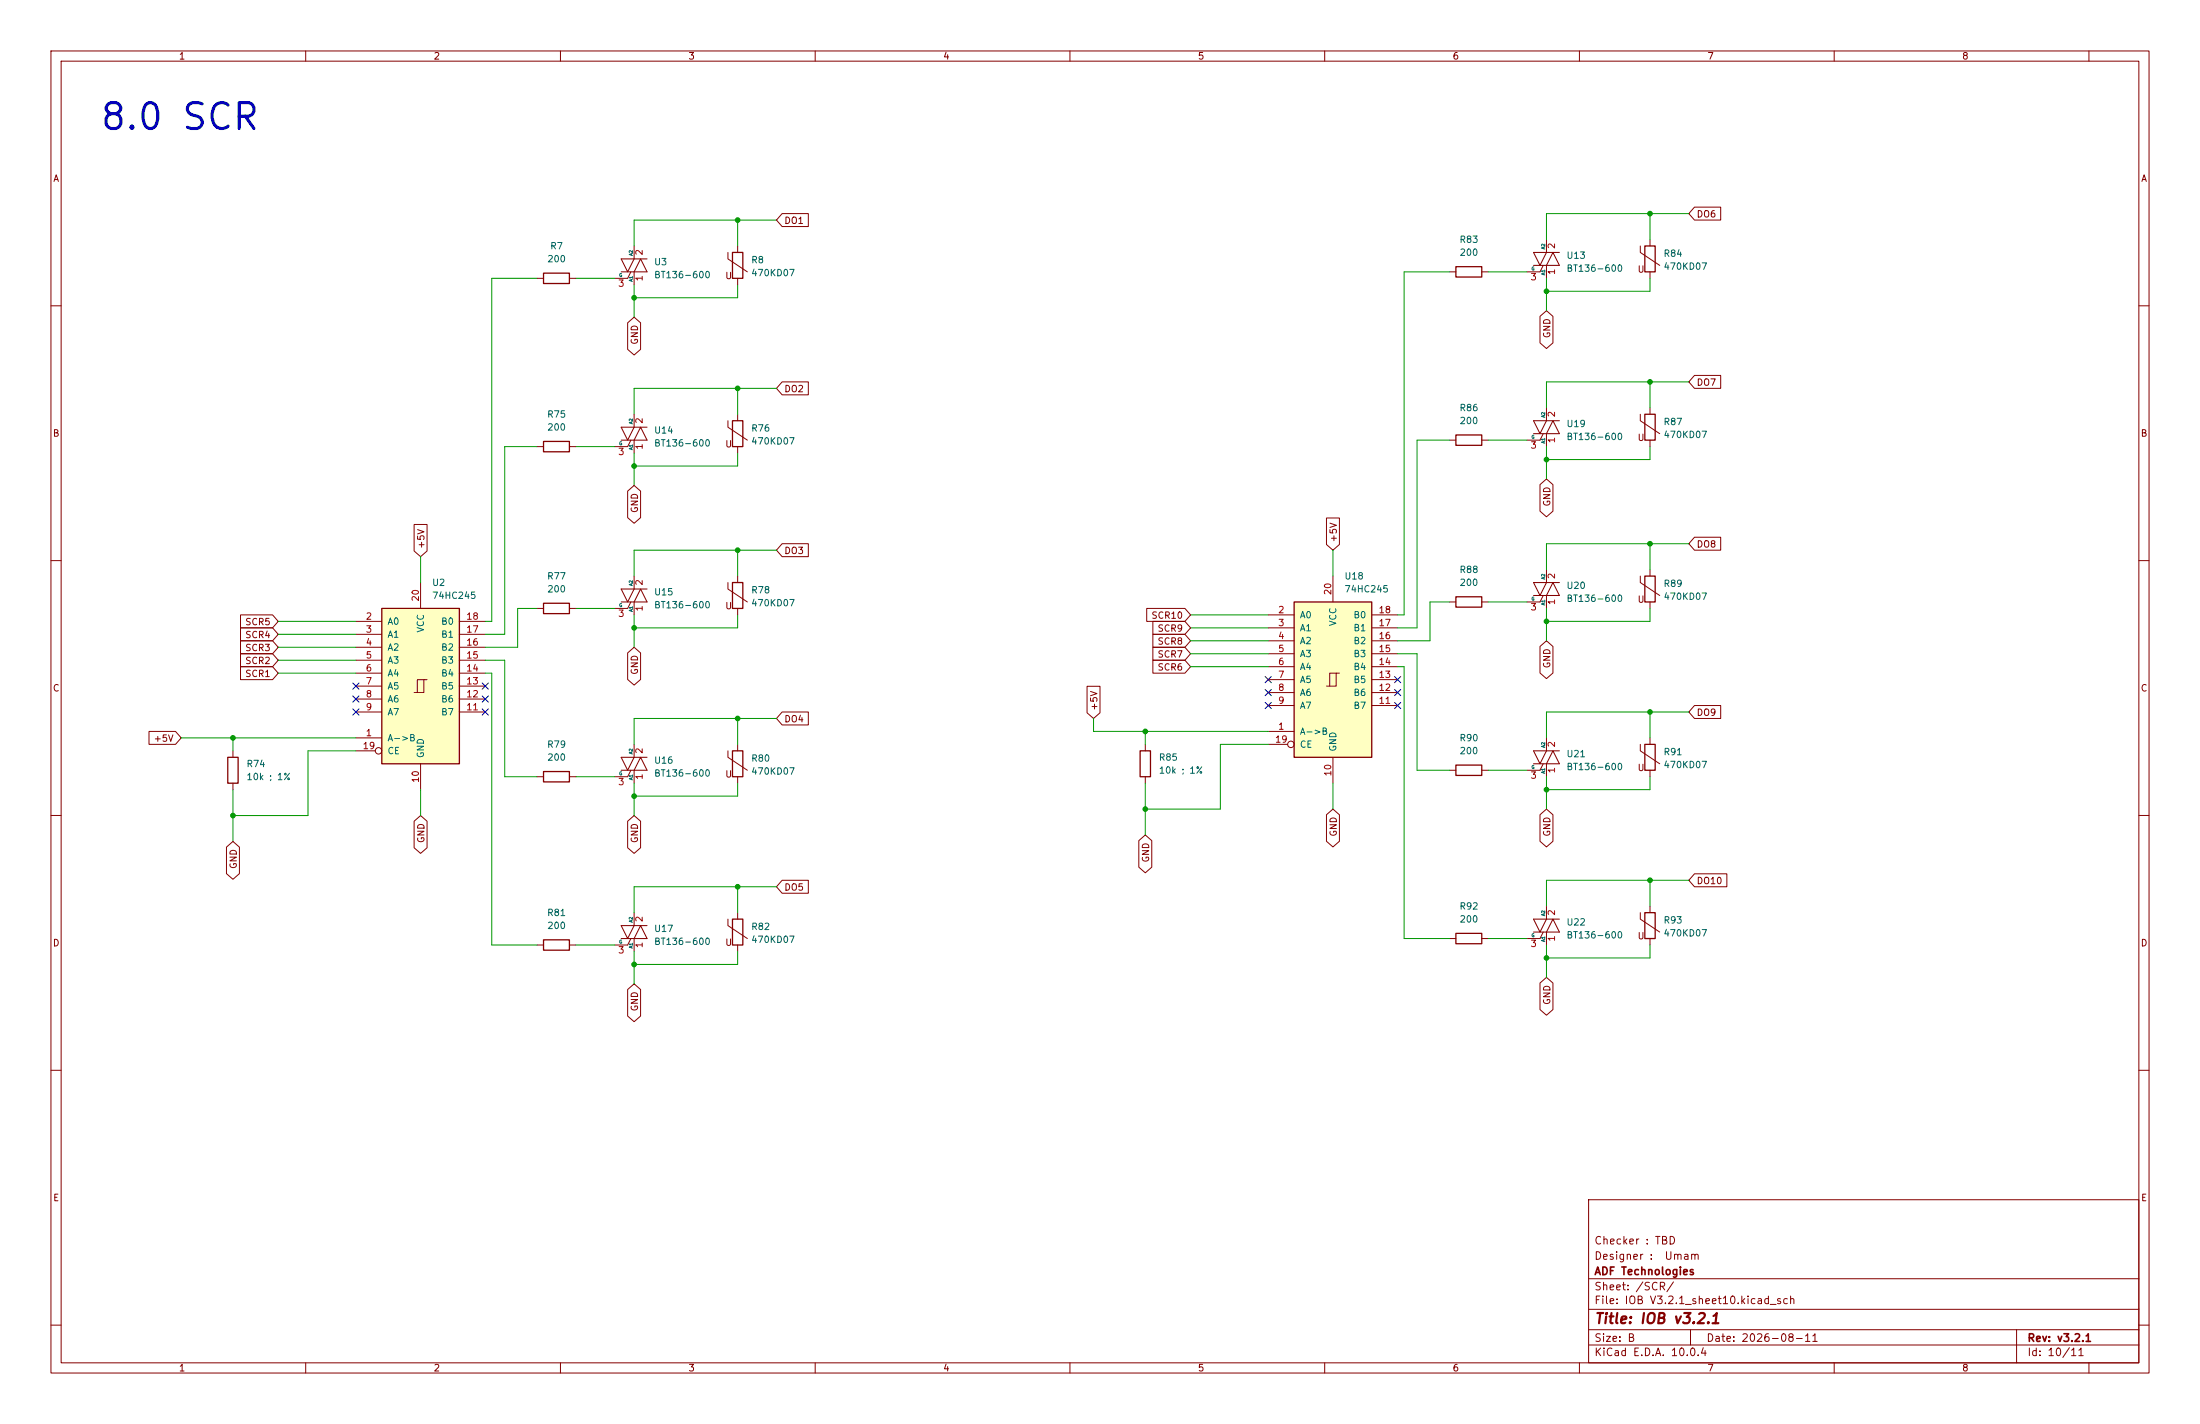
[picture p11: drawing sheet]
<svg xmlns="http://www.w3.org/2000/svg" width="432mm" height="279mm" viewBox="0 0 432 279" stroke-linecap="round" stroke-linejoin="round" font-family="sans-serif">
<g fill="none" stroke="#840000" stroke-width=".2">
<path d="M10 10h411.8v259.4h-411.8zM12 12h407.8v255.4h-407.8zM60 10v2M110 10v2M160 10v2M210 10v2M260 10v2M310 10v2M360 10v2M410 10v2M10 60h2M419.8 60h2"/>
<path d="M10 110h2M419.8 110h2M10 160h2M45.7 147.3v1.3M45.7 153.7v1.2M301 149.9h5.1l-1.3-2.6-1.3 2.6v2.5M302.9 149.9l-.6 1.2h-2.6M303.5 144.8v2.5l-1.2 2.6-1.3-2.6h5.1M419.8 160h2M10 210h2M419.8 210h2M311.8 235.4h108v32h-108z"/>
<path d="M10 260h2M311.8 256.9h108M311.8 250.9h108M419.8 260h2M60 267.4v2M110 267.4v2M160 267.4v2M210 267.4v2M260 267.4v2M310 267.4v2M311.8 263.9h108M311.8 260.9h108"/>
<path d="M331.8 260.9v3M360 267.4v2M395.8 260.9v6.5M410 267.4v2"/>
</g>
<path d="M44.7 148.6h2v5.1h-2z" fill="none" stroke="#840000" stroke-width=".25"/>
<path d="M74.9 119.4h15.3v30.5h-15.3z" fill="#ffffc2"/>
<g fill="none" stroke="#840000" stroke-width=".2">
<path d="M105.4 54.6h1.3M111.8 54.6h1.2M121.9 53.3h5.1l-1.3-2.5-1.2 2.5v2.6M123.8 53.3l-.6 1.3h-2.6M124.5 48.3v2.5l-1.3 2.5-1.3-2.5h5.1M142.9 49.5v1.3l3.8 2.5M144.8 48.3v1.2M144.8 54.6v1.3M284.5 53.3h1.2M290.8 53.3h1.3M301 52.1h5.1l-1.3-2.6-1.3 2.6v2.5M302.9 52.1l-.6 1.2h-2.6"/>
<path d="M303.5 47v2.5l-1.2 2.6-1.3-2.6h5.1M321.9 48.3v1.2l3.9 2.6M323.8 47v1.3M323.8 53.3v1.3M105.4 87.6h1.3M111.8 87.6h1.2M121.9 86.4h5.1l-1.3-2.6-1.2 2.6v2.5M123.8 86.4l-.6 1.2h-2.6M124.5 81.3v2.5l-1.3 2.6-1.3-2.6h5.1M284.5 86.4h1.2M290.8 86.4h1.3M301 85.1h5.1l-1.3-2.5-1.3 2.5v2.5"/>
<path d="M302.9 85.1l-.6 1.3h-2.6M303.5 80v2.6l-1.2 2.5-1.3-2.5h5.1M321.9 81.3v1.3l3.9 2.5M323.8 80v1.3M323.8 86.4v1.2M82.5 114.3v5.1M105.4 119.4h1.3M111.8 119.4h1.2M121.9 118.1h5.1l-1.3-2.5-1.2 2.5v2.6M123.8 118.1l-.6 1.3h-2.6M124.5 113v2.6l-1.3 2.5-1.3-2.5h5.1M142.9 114.3v1.3l3.8 2.5"/>
<path d="M144.8 113v1.3M144.8 119.4v1.3M284.5 118.1h1.2M290.8 118.1h1.3M301 116.8h5.1l-1.3-2.5-1.3 2.5v2.6M302.9 116.8l-.6 1.3h-2.6M303.5 111.8v2.5l-1.2 2.5-1.3-2.5h5.1M321.9 113v1.3l3.9 2.5M323.8 111.8v1.2M323.8 118.1v1.3M69.8 121.9h5.1M69.8 124.5h5.1"/>
<path d="M69.8 127h5.1M69.8 129.5h5.1M69.8 132.1h5.1M69.8 134.6h5.1M69.8 137.2h5.1M69.8 139.7h5.1M83.2 133.4h-1.3v2.5M83.8 133.4h-.6v2.5h-1.9M90.2 121.9h5M90.2 124.5h5M90.2 127h5M90.2 129.5h5"/>
<path d="M90.2 132.1h5M90.2 134.6h5M90.2 137.2h5M90.2 139.7h5M69.8 144.8h5.1M69.8 147.3h3.9M82.5 149.9v5M105.4 152.4h1.3M111.8 152.4h1.2M284.5 151.1h1.2M290.8 151.1h1.3M124.5 179.1v2.5l-1.3 2.6-1.3-2.6h5.1"/>
<path d="M144.8 179.1v1.2M303.5 177.8v2.5l-1.2 2.6-1.3-2.6h5.1M321.9 179.1v1.2l3.9 2.6M323.8 177.8v1.3M105.4 185.4h1.3M111.8 185.4h1.2M121.9 184.2h5.1l-1.3-2.6-1.2 2.6v2.5M123.8 184.2l-.6 1.2h-2.6M142.9 180.3v1.3l3.8 2.6M144.8 185.4v1.3M284.5 184.2h1.2M290.8 184.2h1.3"/>
<path d="M301 182.9h5.1l-1.3-2.6-1.3 2.6v2.5M302.9 182.9l-.6 1.3h-2.6M323.8 184.2v1.2"/>
<circle cx="74.3" cy="147.3" r=".63"/>
</g>
<g fill="none" stroke="#840000" stroke-width=".25">
<path d="M106.7 53.6h5.1v2h-5.1zM143.8 49.5h2v5.1h-2zM285.7 52.3h5.1v2.1h-5.1zM322.8 48.3h2.1v5h-2.1zM106.7 86.6h5.1v2h-5.1zM285.7 85.3h5.1v2.1h-5.1zM322.8 81.3h2.1v5.1h-2.1zM74.9 119.4h15.3v30.5h-15.3zM106.7 118.4h5.1v2h-5.1zM143.8 114.3h2v5.1h-2zM285.7 117.1h5.1v2h-5.1zM322.8 113h2.1v5.1h-2.1z"/>
<path d="M106.7 151.4h5.1v2h-5.1zM285.7 150.1h5.1v2h-5.1zM322.8 179.1h2.1v5.1h-2.1zM106.7 184.4h5.1v2h-5.1zM143.8 180.3h2v5.1h-2zM285.7 183.1h5.1v2.1h-5.1z"/>
</g>
<path d="M254 118.1h15.2v30.5h-15.2z" fill="#ffffc2"/>
<g fill="none" stroke="#840000" stroke-width=".2">
<path d="M153.5 41.9h5.2v2.6h-5.2l-1.1-1.3zM332.6 40.6h5.1v2.6h-5.1l-1.1-1.3zM123.2 63.3l1.3-1.1 1.2 1.1v5.2l-1.2 1.2-1.3-1.2zM153.5 74.9h5.2v2.6h-5.2l-1.1-1.3zM302.3 62.1l1.2-1.1 1.3 1.1v5.2l-1.3 1.1-1.2-1.1zM332.6 73.7h5.1v2.5h-5.1l-1.1-1.3zM123.2 96.4l1.3-1.1 1.2 1.1v5.2l-1.2 1.1-1.3-1.1zM142.9 82.6v1.2l3.8 2.6M144.8 81.3v1.3M144.8 87.6v1.3M302.3 95.1l1.2-1.1 1.3 1.1v5.2l-1.3 1.1-1.2-1.1zM81.3 102.9h2.5v5.2l-1.3 1.1-1.2-1.1z"/>
<path d="M153.5 106.7h5.2v2.5h-5.2l-1.1-1.2zM225.1 119.4h7.5l1.1 1.3-1.1 1.2h-7.5zM260.3 101.6h2.6v5.2l-1.3 1.2-1.3-1.2zM261.6 113v5.1M332.6 105.4h5.1v2.6h-5.1l-1.1-1.3zM47.2 120.6h6.3l1.1 1.3-1.1 1.3h-6.3zM47.2 125.7h6.3l1.1 1.3-1.1 1.3h-6.3zM47.2 130.8h6.3l1.1 1.3-1.1 1.3h-6.3zM47.2 128.3h6.3l1.1 1.2-1.1 1.3h-6.3zM47.2 123.2h6.3l1.1 1.3-1.1 1.2h-6.3zM123.2 128.1l1.3-1.1 1.2 1.1v5.2l-1.2 1.1-1.3-1.1zM153.5 139.7h5.2v2.5h-5.2l-1.1-1.2z"/>
<path d="M213.4 134.7h2.5v5.2l-1.3 1.1-1.2-1.1zM226.3 127h6.3l1.1 1.3-1.1 1.2h-6.3zM226.3 124.5h6.3l1.1 1.2-1.1 1.3h-6.3zM226.3 121.9h6.3l1.1 1.3-1.1 1.3h-6.3zM226.3 129.5h6.3l1.1 1.3-1.1 1.3h-6.3zM248.9 120.7h5.1M248.9 123.2h5.1M248.9 125.7h5.1M248.9 128.3h5.1M248.9 130.8h5.1M248.9 133.4h5.1M248.9 135.9h5.1"/>
<path d="M248.9 138.4h5.1M262.3 132.1h-1.3v2.5M262.9 132.1h-.6v2.5h-2M269.2 120.7h5.1M269.2 123.2h5.1M269.2 125.7h5.1M269.2 128.3h5.1M269.2 130.8h5.1M269.2 133.4h5.1M269.2 135.9h5.1M269.2 138.4h5.1M302.3 126.8l1.2-1.1 1.3 1.1v5.2l-1.3 1.2-1.2-1.2z"/>
<path d="M332.6 138.4h5.1v2.6h-5.1l-1.1-1.3zM29.2 143.5h5.2l1.2 1.3-1.2 1.3h-5.2zM121.9 151.1h5.1l-1.3-2.5-1.2 2.5v2.6M123.8 151.1l-.6 1.3h-2.6M124.5 146.1v2.5l-1.3 2.5-1.3-2.5h5.1M142.9 147.3v1.3l3.8 2.5M144.8 146.1v1.2M144.8 152.4v1.3M224.8 146.1v1.2M224.8 152.4v1.3M248.9 143.5h5.1M248.9 146.1h3.8"/>
<path d="M260.3 159.9l1.3-1.1 1.3 1.1v5.2l-1.3 1.1-1.3-1.1zM261.6 148.6v5.1M302.3 159.9l1.2-1.1 1.3 1.1v5.2l-1.3 1.1-1.2-1.1zM321.9 146.1v1.2l3.9 2.6M323.8 144.8v1.3M323.8 151.1v1.3M44.4 166.2l1.3-1.1 1.3 1.1v5.2l-1.3 1.1-1.3-1.1zM81.3 161.1l1.2-1.1 1.3 1.1v5.2l-1.3 1.1-1.2-1.1zM123.2 161.1l1.3-1.1 1.2 1.1v5.2l-1.2 1.1-1.3-1.1zM153.5 172.7h5.2v2.6h-5.2l-1.1-1.3zM223.5 164.9l1.3-1.1 1.3 1.1v5.2l-1.3 1.2-1.3-1.2zM332.6 171.4h6.3v2.6h-6.3l-1.1-1.3z"/>
<path d="M123.2 194.2l1.3-1.2 1.2 1.2v5.2l-1.2 1.1-1.3-1.1zM302.3 192.9l1.2-1.1 1.3 1.1v5.2l-1.3 1.1-1.2-1.1z"/>
<circle cx="253.4" cy="146" r=".63"/>
</g>
<path d="M143.8 82.6h2v5h-2zM254 118.1h15.2v30.5h-15.2zM143.8 147.3h2v5.1h-2zM223.8 147.3h2v5.1h-2zM322.8 146.1h2.1v5h-2.1z" fill="none" stroke="#840000" stroke-width=".25"/>
<g fill="none" stroke="#009600" stroke-width=".2">
<path d="M105.4 54.6h-8.9v67.3h-1.3M113 54.6h7.6M124.5 55.9v6.3M144.8 43.2v5.1M144.8 55.9v2.5h-20.3M152.4 43.2h-27.9v5.1M284.5 53.3h-8.9v67.4h-1.3M292.1 53.3h7.6M303.5 54.6v6.4M323.8 41.9v5.1M323.8 54.6v2.6h-20.3M331.5 41.9h-28v5.1"/>
<path d="M144.8 76.2v5.1M152.4 76.2h-27.9v5.1M323.8 74.9v5.1M331.5 74.9h-28v5.1M105.4 87.6h-6.3v36.9h-3.9M113 87.6h7.6M124.5 88.9v6.4M144.8 88.9v2.5h-20.3M284.5 86.4h-6.4v36.8h-3.8M292.1 86.4h7.6M303.5 87.6v6.4M323.8 87.6v2.6h-20.3"/>
<path d="M82.5 109.2v5.1M105.4 119.4h-3.8v7.6h-6.4M113 119.4h7.6M144.8 108v5M152.4 108h-27.9v5M261.6 108v5M284.5 118.1h-3.8v7.6h-6.4M292.1 118.1h7.6M303.5 119.4v6.3M323.8 119.4v2.5h-20.3M323.8 106.7v5.1M331.5 106.7h-28v5.1"/>
<path d="M54.6 129.5h15.2M54.6 121.9h15.2M54.6 124.5h15.2M54.6 127h15.2M54.6 132.1h15.2M95.2 129.5h3.9v22.9h6.3M95.2 132.1h1.3v53.3h8.9M124.5 120.7v6.3M144.8 120.7v2.5h-20.3M233.7 128.3h15.2M233.7 123.2h15.2M233.7 130.8h15.2"/>
<path d="M233.7 120.7h15.2M233.7 125.7h15.2M274.3 128.3h3.8v22.8h6.4M274.3 130.8h1.3v53.4h8.9M323.8 139.7v5.1M331.5 139.7h-28v5.1M35.6 144.8h34.2M45.7 144.8v2.5M45.7 154.9v10.2M69.8 147.3h-9.3v12.7h-14.8M82.5 154.9v5.1M113 152.4h7.6"/>
<path d="M124.5 153.7v6.3M144.8 141v5.1M144.8 153.7v2.5h-20.3M152.4 141h-27.9v5.1M214.6 141v2.5h34.3M224.8 143.5v2.6M224.8 153.7v10.1M248.9 146.1h-9.4v12.7h-14.7M261.6 153.7v5.1M292.1 151.1h7.6M303.5 152.4v6.4M323.8 152.4v2.5h-20.3"/>
<path d="M144.8 174v5.1M152.4 174h-27.9v5.1M323.8 172.7v5.1M331.5 172.7h-28v5.1M113 185.4h7.6M124.5 186.7v6.3M144.8 186.7v2.5h-20.3M292.1 184.2h7.6M303.5 185.4v6.4M323.8 185.4v2.6h-20.3"/>
</g>
<g fill="none" stroke="#000084" stroke-width=".2">
<path d="M69.2 136.6l1.3 1.2M69.2 139.1l1.3 1.2M69.2 134l1.3 1.2M70.5 136.6l-1.3 1.2M70.5 139.1l-1.3 1.2M70.5 134l-1.3 1.2M94.6 134l1.3 1.2M94.6 136.6l1.3 1.2M94.6 139.1l1.3 1.2M95.9 134l-1.3 1.2M95.9 136.6l-1.3 1.2M95.9 139.1l-1.3 1.2"/>
<path d="M248.3 137.8l1.2 1.2M248.3 135.3l1.2 1.2M248.3 132.7l1.2 1.3M249.5 137.8l-1.2 1.2M249.5 135.3l-1.2 1.2M249.5 132.7l-1.2 1.3M273.7 135.3l1.2 1.2M273.7 137.8l1.2 1.2M273.7 132.7l1.2 1.3M274.9 135.3l-1.2 1.2M274.9 137.8l-1.2 1.2M274.9 132.7l-1.2 1.3"/>
</g>
<g fill="#009600" stroke="#009600" stroke-width=".2">
<circle cx="124.5" cy="58.4" r=".46"/>
<circle cx="45.7" cy="144.8" r=".46"/>
<circle cx="323.8" cy="172.7" r=".46"/>
<circle cx="303.5" cy="188" r=".46"/>
<circle cx="303.5" cy="154.9" r=".46"/>
<circle cx="124.5" cy="156.2" r=".46"/>
<circle cx="124.5" cy="123.2" r=".46"/>
<circle cx="144.8" cy="174" r=".46"/>
<circle cx="144.8" cy="141" r=".46"/>
<circle cx="124.5" cy="189.2" r=".46"/>
<circle cx="303.5" cy="121.9" r=".46"/>
<circle cx="323.8" cy="139.7" r=".46"/>
<circle cx="323.8" cy="106.7" r=".46"/>
<circle cx="323.8" cy="74.9" r=".46"/>
<circle cx="303.5" cy="57.2" r=".46"/>
<circle cx="323.8" cy="41.9" r=".46"/>
<circle cx="303.5" cy="90.2" r=".46"/>
<circle cx="45.7" cy="160" r=".46"/>
<circle cx="224.8" cy="143.5" r=".46"/>
<circle cx="224.8" cy="158.8" r=".46"/>
<circle cx="124.5" cy="91.4" r=".46"/>
<circle cx="144.8" cy="108" r=".46"/>
<circle cx="144.8" cy="43.2" r=".46"/>
<circle cx="144.8" cy="76.2" r=".46"/>
</g>
<text font-size="5.1" fill="#0000c2" x="19.3" y="26.8">8.0 SCR</text>
<text font-size="2" fill="#840000" x="312.8" y="260.2">Title: IOB v3.2.1</text>
<g font-size="1.5" fill="#840000">
<text x="312.8" y="244.5">Checker : TBD</text>
<text x="312.8" y="250.5">ADF Technologies</text>
<text x="312.8" y="247.5">Designer :</text>
<text x="326.6" y="247.5">Umam</text>
<text x="312.8" y="256.2">File: IOB V3.2.1_sheet10.kicad_sch</text>
<text x="312.8" y="253.5">Sheet: /SCR/</text>
<text x="312.8" y="263.6">Size: B</text>
<text x="334.8" y="263.6">Date: 2026-08-11</text>
<text x="397.8" y="263.6">Rev: v3.2.1</text>
<text x="312.8" y="266.4">KiCad E.D.A. 10.0.4</text>
<text x="397.8" y="266.4">Id: 10/11</text>
</g>
<g font-size="1.3" fill="#840000">
<text x="35" y="12">1</text>
<text x="85" y="12">2</text>
<text x="135" y="12">3</text>
<text x="185" y="12">4</text>
<text x="235" y="12">5</text>
<text x="285" y="12">6</text>
<text x="335" y="12">7</text>
<text x="385" y="12">8</text>
<text x="10.3" y="36">A</text>
<text x="420.1" y="36">A</text>
<text x="153.8" y="44.2">DO1</text>
<text x="332.9" y="43">DO6</text>
<text x="321.3" y="53.8">U</text>
<text x="142.2" y="55.1">U</text>
<text x="125.5" y="67.7" transform="rotate(-90 125.5 67.7)">GND</text>
<text x="304.6" y="66.5" transform="rotate(-90 304.6 66.5)">GND</text>
<text x="153.8" y="77.3">DO2</text>
<text x="332.9" y="76">DO7</text>
<text x="10.3" y="86">B</text>
<text x="142.2" y="88.1">U</text>
<text x="321.3" y="86.8">U</text>
<text x="420.1" y="86">B</text>
<text x="125.5" y="100.8" transform="rotate(-90 125.5 100.8)">GND</text>
<text x="304.6" y="99.5" transform="rotate(-90 304.6 99.5)">GND</text>
<text x="83.6" y="107.8" transform="rotate(-90 83.6 107.8)">+5V</text>
<text x="262.7" y="106.5" transform="rotate(-90 262.7 106.5)">+5V</text>
<text x="332.9" y="107.7">DO8</text>
<text x="153.8" y="109">DO3</text>
<text x="142.2" y="119.8">U</text>
<text x="321.3" y="118.6">U</text>
<text x="48" y="123">SCR5</text>
<text x="48" y="125.5">SCR4</text>
<text x="225.9" y="121.7">SCR10</text>
<text x="227.1" y="124.3">SCR9</text>
<text x="48" y="128.1">SCR3</text>
<text x="48" y="130.6">SCR2</text>
<text x="227.1" y="129.3">SCR7</text>
<text x="227.1" y="126.8">SCR8</text>
<text x="227.1" y="131.9">SCR6</text>
<text x="304.6" y="131.2" transform="rotate(-90 304.6 131.2)">GND</text>
<text x="10.3" y="136">C</text>
<text x="48" y="133.1">SCR1</text>
<text x="125.5" y="132.5" transform="rotate(-90 125.5 132.5)">GND</text>
<text x="420.1" y="136">C</text>
<text x="153.8" y="142">DO4</text>
<text x="215.7" y="139.5" transform="rotate(-90 215.7 139.5)">+5V</text>
<text x="332.9" y="140.8">DO9</text>
<text x="30.1" y="145.8">+5V</text>
<text x="142.2" y="152.9">U</text>
<text x="321.3" y="151.6">U</text>
<text x="83.6" y="165.5" transform="rotate(-90 83.6 165.5)">GND</text>
<text x="125.5" y="165.5" transform="rotate(-90 125.5 165.5)">GND</text>
<text x="262.7" y="164.3" transform="rotate(-90 262.7 164.3)">GND</text>
<text x="304.6" y="164.3" transform="rotate(-90 304.6 164.3)">GND</text>
<text x="46.8" y="170.6" transform="rotate(-90 46.8 170.6)">GND</text>
<text x="225.9" y="169.3" transform="rotate(-90 225.9 169.3)">GND</text>
<text x="332.9" y="173.8">DO10</text>
<text x="153.8" y="175.1">DO5</text>
<text x="10.3" y="186">D</text>
<text x="142.2" y="185.9">U</text>
<text x="321.3" y="184.6">U</text>
<text x="420.1" y="186">D</text>
<text x="304.6" y="197.3" transform="rotate(-90 304.6 197.3)">GND</text>
<text x="125.5" y="198.5" transform="rotate(-90 125.5 198.5)">GND</text>
<text x="10.3" y="236">E</text>
<text x="420.1" y="236">E</text>
<text x="35" y="269.4">1</text>
<text x="85" y="269.4">2</text>
<text x="135" y="269.4">3</text>
<text x="185" y="269.4">4</text>
<text x="235" y="269.4">5</text>
<text x="285" y="269.4">6</text>
<text x="335" y="269.4">7</text>
<text x="385" y="269.4">8</text>
</g>
<g font-size="1.3" fill="#006464">
<text x="286.3" y="48">R83</text>
<text x="107.3" y="51.8">200</text>
<text x="107.9" y="49.2">R7</text>
<text x="128.3" y="52.4">U3</text>
<text x="147.3" y="52">R8</text>
<text x="286.4" y="50.5">200</text>
<text x="307.3" y="51.1">U13</text>
<text x="307.3" y="53.6">BT136-600</text>
<text x="326.4" y="53.2">470KD07</text>
<text x="326.4" y="50.7">R84</text>
<text x="128.3" y="54.9">BT136-600</text>
<text x="147.3" y="54.5">470KD07</text>
<text x="107.3" y="82.3">R75</text>
<text x="286.3" y="81">R86</text>
<text x="286.4" y="83.5">200</text>
<text x="326.4" y="83.7">R87</text>
<text x="107.3" y="84.8">200</text>
<text x="128.3" y="85.4">U14</text>
<text x="128.3" y="87.9">BT136-600</text>
<text x="147.3" y="87.5">470KD07</text>
<text x="147.3" y="85">R76</text>
<text x="307.3" y="84.1">U19</text>
<text x="307.3" y="86.6">BT136-600</text>
<text x="326.4" y="86.3">470KD07</text>
<text x="286.3" y="112.7">R88</text>
<text x="84.7" y="115.3">U2</text>
<text x="84.7" y="117.8">74HC245</text>
<text x="107.3" y="114">R77</text>
<text x="107.3" y="116.5">200</text>
<text x="128.3" y="117.1">U15</text>
<text x="128.3" y="119.7">BT136-600</text>
<text x="147.3" y="119.3">470KD07</text>
<text x="147.3" y="116.7">R78</text>
<text x="263.8" y="114">U18</text>
<text x="263.8" y="116.5">74HC245</text>
<text x="286.4" y="115.3">200</text>
<text x="307.3" y="115.9">U20</text>
<text x="307.3" y="118.4">BT136-600</text>
<text x="326.4" y="118">470KD07</text>
<text x="326.4" y="115.5">R89</text>
<text x="75.9" y="122.9">A0</text>
<text x="75.9" y="125.4">A1</text>
<text x="83.5" y="124.2" transform="rotate(-90 83.5 124.2)">VCC</text>
<text x="86.5" y="125.4">B1</text>
<text x="86.5" y="122.9">B0</text>
<text x="255" y="121.6">A0</text>
<text x="255" y="124.2">A1</text>
<text x="262.6" y="123" transform="rotate(-90 262.6 123)">VCC</text>
<text x="265.5" y="124.2">B1</text>
<text x="265.5" y="121.6">B0</text>
<text x="75.9" y="128">A2</text>
<text x="75.9" y="130.5">A3</text>
<text x="86.5" y="130.5">B3</text>
<text x="86.5" y="128">B2</text>
<text x="255" y="126.7">A2</text>
<text x="255" y="129.2">A3</text>
<text x="255" y="131.8">A4</text>
<text x="265.5" y="131.8">B4</text>
<text x="265.5" y="129.2">B3</text>
<text x="265.5" y="126.7">B2</text>
<text x="75.9" y="133.1">A4</text>
<text x="75.9" y="135.6">A5</text>
<text x="86.5" y="135.6">B5</text>
<text x="86.5" y="133.1">B4</text>
<text x="255" y="134.3">A5</text>
<text x="255" y="136.9">A6</text>
<text x="265.5" y="136.9">B6</text>
<text x="265.5" y="134.3">B5</text>
<text x="75.9" y="138.1">A6</text>
<text x="75.9" y="140.7">A7</text>
<text x="86.5" y="140.7">B7</text>
<text x="86.5" y="138.1">B6</text>
<text x="255" y="139.4">A7</text>
<text x="265.5" y="139.4">B7</text>
<text x="75.9" y="145.8">A-&gt;B</text>
<text x="75.9" y="148.3">CE</text>
<text x="83.5" y="148.8" transform="rotate(-90 83.5 148.8)">GND</text>
<text x="107.3" y="147">R79</text>
<text x="107.3" y="149.6">200</text>
<text x="147.3" y="149.8">R80</text>
<text x="227.3" y="149.6">R85</text>
<text x="255" y="144.5">A-&gt;B</text>
<text x="255" y="147">CE</text>
<text x="262.6" y="147.6" transform="rotate(-90 262.6 147.6)">GND</text>
<text x="286.3" y="145.8">R90</text>
<text x="286.4" y="148.3">200</text>
<text x="307.3" y="148.9">U21</text>
<text x="326.4" y="148.5">R91</text>
<text x="48.3" y="150.8">R74</text>
<text x="48.3" y="153.4">10k ; 1%</text>
<text x="128.3" y="150.1">U16</text>
<text x="128.3" y="152.7">BT136-600</text>
<text x="147.3" y="152.3">470KD07</text>
<text x="227.3" y="152.1">10k ; 1%</text>
<text x="307.3" y="151.4">BT136-600</text>
<text x="326.4" y="151">470KD07</text>
<text x="286.3" y="178.8">R92</text>
<text x="107.3" y="180">R81</text>
<text x="107.3" y="182.6">200</text>
<text x="128.3" y="183.2">U17</text>
<text x="128.3" y="185.7">BT136-600</text>
<text x="147.3" y="185.3">470KD07</text>
<text x="147.3" y="182.8">R82</text>
<text x="286.4" y="181.3">200</text>
<text x="307.3" y="181.9">U22</text>
<text x="307.3" y="184.4">BT136-600</text>
<text x="326.4" y="184">470KD07</text>
<text x="326.4" y="181.5">R93</text>
</g>
<g font-size="1.3" fill="#a90000">
<text x="126.4" y="50.2" transform="rotate(-90 126.4 50.2)">2</text>
<text x="305.5" y="49" transform="rotate(-90 305.5 49)">2</text>
<text x="121.2" y="56.6">3</text>
<text x="126.4" y="55.3" transform="rotate(-90 126.4 55.3)">1</text>
<text x="300.3" y="55.3">3</text>
<text x="305.5" y="54" transform="rotate(-90 305.5 54)">1</text>
<text x="126.4" y="83.3" transform="rotate(-90 126.4 83.3)">2</text>
<text x="305.5" y="82" transform="rotate(-90 305.5 82)">2</text>
<text x="121.2" y="89.6">3</text>
<text x="126.4" y="88.3" transform="rotate(-90 126.4 88.3)">1</text>
<text x="300.3" y="88.3">3</text>
<text x="305.5" y="87.1" transform="rotate(-90 305.5 87.1)">1</text>
<text x="305.5" y="113.7" transform="rotate(-90 305.5 113.7)">2</text>
<text x="82.5" y="118.2" transform="rotate(-90 82.5 118.2)">20</text>
<text x="126.4" y="115" transform="rotate(-90 126.4 115)">2</text>
<text x="261.6" y="116.9" transform="rotate(-90 261.6 116.9)">20</text>
<text x="305.5" y="118.8" transform="rotate(-90 305.5 118.8)">1</text>
<text x="71.7" y="121.9">2</text>
<text x="71.7" y="124.4">3</text>
<text x="91.4" y="124.4">17</text>
<text x="91.4" y="121.9">18</text>
<text x="121.2" y="121.3">3</text>
<text x="126.4" y="120.1" transform="rotate(-90 126.4 120.1)">1</text>
<text x="250.8" y="120.6">2</text>
<text x="250.8" y="123.2">3</text>
<text x="250.8" y="125.7">4</text>
<text x="270.5" y="125.7">16</text>
<text x="270.5" y="123.2">17</text>
<text x="270.5" y="120.6">18</text>
<text x="300.3" y="120.1">3</text>
<text x="71.7" y="127">4</text>
<text x="71.7" y="129.5">5</text>
<text x="91.4" y="129.5">15</text>
<text x="91.4" y="127">16</text>
<text x="250.8" y="128.2">5</text>
<text x="250.8" y="130.8">6</text>
<text x="270.5" y="130.8">14</text>
<text x="270.5" y="128.2">15</text>
<text x="71.7" y="132.1">6</text>
<text x="71.7" y="134.6">7</text>
<text x="71.7" y="137.1">8</text>
<text x="91.4" y="137.1">12</text>
<text x="91.4" y="134.6">13</text>
<text x="91.4" y="132.1">14</text>
<text x="250.8" y="133.3">7</text>
<text x="250.8" y="135.9">8</text>
<text x="270.5" y="135.9">12</text>
<text x="270.5" y="133.3">13</text>
<text x="71.7" y="139.7">9</text>
<text x="91.4" y="139.7">11</text>
<text x="250.8" y="143.5">1</text>
<text x="250.8" y="138.4">9</text>
<text x="270.5" y="138.4">11</text>
<text x="71.1" y="147.3">19</text>
<text x="71.7" y="144.8">1</text>
<text x="126.4" y="148" transform="rotate(-90 126.4 148)">2</text>
<text x="250.1" y="146">19</text>
<text x="305.5" y="146.8" transform="rotate(-90 305.5 146.8)">2</text>
<text x="82.5" y="153.7" transform="rotate(-90 82.5 153.7)">10</text>
<text x="121.2" y="154.4">3</text>
<text x="126.4" y="153.1" transform="rotate(-90 126.4 153.1)">1</text>
<text x="261.6" y="152.4" transform="rotate(-90 261.6 152.4)">10</text>
<text x="300.3" y="153.1">3</text>
<text x="305.5" y="151.8" transform="rotate(-90 305.5 151.8)">1</text>
<text x="305.5" y="179.8" transform="rotate(-90 305.5 179.8)">2</text>
<text x="126.4" y="181" transform="rotate(-90 126.4 181)">2</text>
<text x="305.5" y="184.9" transform="rotate(-90 305.5 184.9)">1</text>
<text x="121.2" y="187.4">3</text>
<text x="126.4" y="186.1" transform="rotate(-90 126.4 186.1)">1</text>
<text x="300.3" y="186.1">3</text>
</g>
<g font-size=".6" fill="#006464">
<text x="124.3" y="50.3" transform="rotate(-90 124.3 50.3)">A2</text>
<text x="300.5" y="53.2">G</text>
<text x="303.4" y="49" transform="rotate(-90 303.4 49)">A2</text>
<text x="121.4" y="54.5">G</text>
<text x="124.3" y="55.3" transform="rotate(-90 124.3 55.3)">A1</text>
<text x="303.4" y="54.1" transform="rotate(-90 303.4 54.1)">A1</text>
<text x="124.3" y="83.3" transform="rotate(-90 124.3 83.3)">A2</text>
<text x="303.4" y="82" transform="rotate(-90 303.4 82)">A2</text>
<text x="121.4" y="87.5">G</text>
<text x="124.3" y="88.4" transform="rotate(-90 124.3 88.4)">A1</text>
<text x="300.5" y="86.2">G</text>
<text x="303.4" y="87.1" transform="rotate(-90 303.4 87.1)">A1</text>
<text x="303.4" y="113.8" transform="rotate(-90 303.4 113.8)">A2</text>
<text x="121.4" y="119.2">G</text>
<text x="124.3" y="115" transform="rotate(-90 124.3 115)">A2</text>
<text x="300.5" y="118">G</text>
<text x="303.4" y="118.8" transform="rotate(-90 303.4 118.8)">A1</text>
<text x="124.3" y="120.1" transform="rotate(-90 124.3 120.1)">A1</text>
<text x="124.3" y="148.1" transform="rotate(-90 124.3 148.1)">A2</text>
<text x="303.4" y="146.8" transform="rotate(-90 303.4 146.8)">A2</text>
<text x="121.4" y="152.3">G</text>
<text x="124.3" y="153.1" transform="rotate(-90 124.3 153.1)">A1</text>
<text x="300.5" y="151">G</text>
<text x="303.4" y="151.9" transform="rotate(-90 303.4 151.9)">A1</text>
<text x="303.4" y="179.8" transform="rotate(-90 303.4 179.8)">A2</text>
<text x="121.4" y="185.3">G</text>
<text x="124.3" y="181.1" transform="rotate(-90 124.3 181.1)">A2</text>
<text x="300.5" y="184">G</text>
<text x="303.4" y="184.9" transform="rotate(-90 303.4 184.9)">A1</text>
<text x="124.3" y="186.2" transform="rotate(-90 124.3 186.2)">A1</text>
</g>
</svg>
